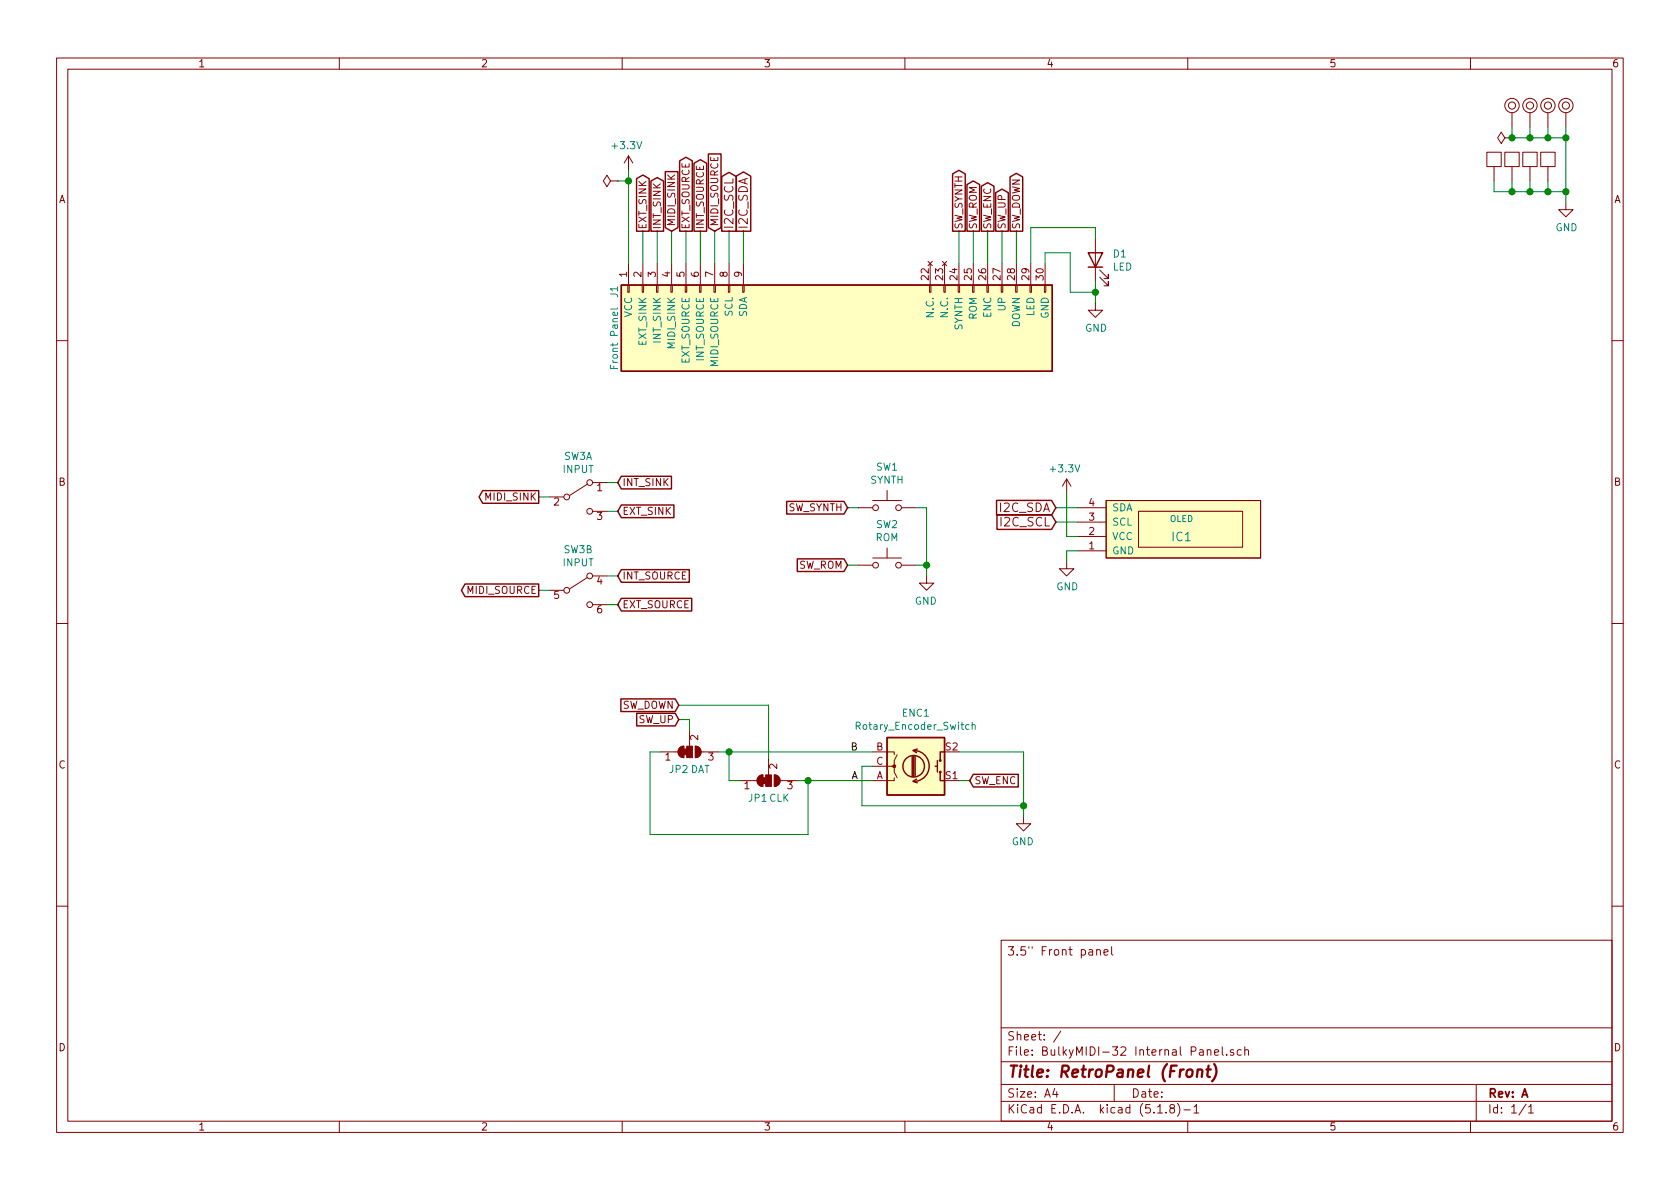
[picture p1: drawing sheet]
<svg xmlns="http://www.w3.org/2000/svg" width="297mm" height="210mm" viewBox="0 0 297 210" stroke-linecap="round" stroke-linejoin="round" font-family="sans-serif">
<g fill="none" stroke="#840000" stroke-width=".18">
<path d="M10 10.3h277v189.9h-277zM12 12.2h273v186.1h-273zM60 10.3v1.9M110 10.3v1.9M160 10.3v1.9M210 10.3v1.9M260 10.3v1.9M267.3 19.9v2.6M270.5 19.9v2.6M273.7 19.9v2.6M276.9 19.9v2.6M107.9 32l-.6-1-.6 1 .6 1 .6-1h1.3"/>
<path d="M109.2 32h.1M111.1 27.6l.8 1.2M111.1 27.6v2.5M111.1 27.6l-.7 1.2M262.9 26.9h2.5v2.6h-2.5zM264.2 29.5v2.5M266.1 26.9h2.5v2.6h-2.5zM266.1 24.4l-.7-1-.6 1 .6 1 .7-1h1.2M267.3 24.4h.1M267.3 29.5v2.5M269.2 26.9h2.6v2.6h-2.6zM270.5 29.5v2.5"/>
<path d="M272.4 26.9h2.6v2.6h-2.6zM273.7 29.5v2.5M276.9 35.8v1.3h1.2l-1.2 1.2-1.3-1.2h1.3M111 50.4h.3v1.3h-.3zM111.1 46.6v3.8M113.5 50.4h.3v1.3h-.3zM113.7 46.6v3.8M116.1 50.4h.2v1.3h-.2zM116.2 46.6v3.8M118.6 50.4h.3v1.3h-.3zM118.7 46.6v3.8M121.2 50.4h.2v1.3h-.2z"/>
<path d="M121.3 46.6v3.8M123.7 50.4h.3v1.3h-.3zM123.8 46.6v3.8M126.2 50.4h.3v1.3h-.3zM126.4 46.6v3.8M128.8 50.4h.2v1.3h-.2zM128.9 46.6v3.8M131.3 50.4h.3v1.3h-.3zM131.4 46.6v3.8M164.1 46.2l.7 .8M164.3 50.4h.3v1.3h-.3zM164.5 46.6v3.8"/>
<path d="M164.8 46.2l-.7 .8M166.6 46.2l.8 .8M166.9 50.4h.2v1.3h-.2zM167 46.6v3.8M167.4 46.2l-.8 .8M169.4 50.4h.3v1.3h-.3zM169.5 46.6v3.8M172 50.4h.2v1.3h-.2zM172.1 46.6v3.8M174.5 50.4h.3v1.3h-.3zM174.6 46.6v3.8M177 50.4h.3v1.3h-.3z"/>
<path d="M177.2 46.6v3.8M179.6 50.4h.2v1.3h-.2zM179.7 46.6v3.8M182.1 50.4h.3v1.3h-.3zM182.2 46.6v3.8M184.7 50.4h.2v1.3h-.2zM184.8 46.6v3.8M193.7 53.6v1.3h1.2l-1.2 1.2-1.3-1.2h1.3M193.7 42.2v7.6M194.4 49l1.6 1.5v-.7v.7h-.8M194.4 47.7l1.6 1.6v-.8v.8h-.8M10 60.2h2"/>
<path d="M285 60.2h2M97.2 87.9h2.5M103.9 85.6l-3.2 2M104.8 85.3h2.5M104.8 90.4h2.5M151.8 89.8h2.5M151.8 99.9h2.5M154.3 88.5h5.1M154.3 98.7h5.1M156.8 86.7v1.8M156.8 96.9v1.8M159.4 89.8h2.5"/>
<path d="M159.4 99.9h2.5M188.6 99.3v1.3h1.3l-1.3 1.2-1.3-1.2h1.3M188.6 84.7l.8 1.3M188.6 84.7v2.5M188.6 84.7l-.8 1.3M190.5 97.4h5.1M190.5 94.9h5.1M190.5 92.3h5.1M190.5 89.8h5.1M195.6 88.5h27.3v10.2h-27.3zM201.3 90.4h18.4v6.4h-18.4zM10 110.3h2"/>
<path d="M97.2 104.4h2.5M103.9 102.1l-3.2 2M104.8 101.8h2.5M104.8 106.9h2.5M163.8 101.8v1.3h-1.2l1.2 1.3 1.3-1.3h-1.3M285 110.3h2M116.8 133h3.1M120.1 132.3l.4-.3 .4-.1v2.1a1.03 1.03 0 0 1-.9-.6 1.03 1.03 0 0 1 .1-1.1zM121.9 129.2v2.7M122.9 131.9a1.02 1.02 0 0 1 1.1 1.1 1.02 1.02 0 0 1-1.1 1zM124 133h3M130.8 138h3.1"/>
<path d="M134.1 137.4l.4-.3 .4-.1v2.1a1.03 1.03 0 0 1-.9-.6 1.03 1.03 0 0 1 .1-1.1zM135.9 134.2v2.8M136.9 137a1.02 1.02 0 0 1 1 1 1.02 1.02 0 0 1-1 1.1zM137.9 138h3.1M154.3 133h3.8v.5M157.6 135.5h.5v1l.5 1M158.1 137.5v.5h-3.8M158.6 133.5l-.5 1v1h-3.8M181 144.4v1.3h-1.3l1.3 1.2 1.2-1.2h-1.2M10 160.2h2M177 166.3h108v32h-108zM193.9 168h.1a.37 .37 0 0 1 .6 .1v.8"/>
<path d="M193.9 167.9v1M195.2 168.4l.7-.1-.1-.3-.4-.1-.2 .2 .1 .7h.5M196.5 167.4v1.3l.3 .2M285 160.2h2M60 198.3v1.9M110 198.3v1.9M160 198.3v1.9M177 194.8h108M177 191.8h108M177 187.8h108M177 181.8h108M186.5 192.5l-.4 1h1"/>
<path d="M186.8 193v1M187.6 182.3l-1.3 2M197 191.8v3M204.7 196.8h.8M206.2 196.7v.1M207.1 196l-.3-.3 .2-.3a.48 .48 0 0 1 .6 .1l-.1 .4a.52 .52 0 0 0-.6 .2 .52 .52 0 0 0 .1 .6l.4 .1 .2-.1 .1-.4-.3-.3M208.2 195.1a1.71 1.71 0 0 1 0 2.3M209.3 196.3h1.2M210 198.3v1.9M211.1 195.8l.4-.5v1.5M211.1 196.8h.9M213.5 185.7l.2-.1 .3 .1 .1 .9"/>
<path d="M213.5 185.6v1M214.8 186.1l.7-.1-.1-.3-.4-.1-.2 .2v.7h.6M216.1 185.1v1.3l.2 .2M216.9 186.5v.1M218.1 185.7a.37 .37 0 0 0-.6 .1l.1 .2 .5 .2 .1 .1-.2 .3-.5-.1M219.5 185.7l-.5-.1-.3 .3 .1 .6 .2 .1 .5-.1M220.1 185.7h.1a.37 .37 0 0 1 .6 .1v.8M220.1 185.1v1.5M260 198.3v1.9M261 191.8v6.5M269.8 195.2l-1.2 2M270.3 195.8l.4-.5v1.5"/>
<path d="M270.3 196.8h.8"/>
<circle cx="267.3" cy="18.7" r=".63"/>
<circle cx="267.3" cy="18.7" r="1.27"/>
<circle cx="270.5" cy="18.7" r=".63"/>
<circle cx="270.5" cy="18.7" r="1.27"/>
<circle cx="273.7" cy="18.7" r=".63"/>
<circle cx="273.7" cy="18.7" r="1.27"/>
<circle cx="276.9" cy="18.7" r=".63"/>
<circle cx="276.9" cy="18.7" r="1.27"/>
<circle cx="100.2" cy="87.9" r=".51"/>
<circle cx="104.3" cy="90.4" r=".51"/>
<circle cx="104.3" cy="85.3" r=".51"/>
<circle cx="154.8" cy="99.9" r=".51"/>
<circle cx="154.8" cy="89.8" r=".51"/>
<circle cx="158.9" cy="99.9" r=".51"/>
<circle cx="158.9" cy="89.8" r=".51"/>
<circle cx="100.2" cy="104.4" r=".51"/>
<circle cx="104.3" cy="106.9" r=".51"/>
<circle cx="104.3" cy="101.8" r=".51"/>
</g>
<path d="M211.8 189.3a.5 .5 0 0 1 .8 .1l-.1 1M211.8 189.1l-.2 1.3M213.3 189.1h.8M213.7 188.4l-.2 1.8v.1l.4 .1M214.7 188.2a2.31 2.31 0 0 1-.4 3" fill="none" stroke="#840000" stroke-width=".41"/>
<g fill="#ffffc2" stroke="#ffffc2" stroke-width=".18">
<path d="M195.6 88.5h27.3v10.2h-27.3z"/>
<path d="M156.8 130.4h10.2v10.2h-10.2z"/>
<path d="M109.9 50.4h76.2v15.3h-76.2z"/>
</g>
<g fill="none" stroke="#840000" stroke-width=".25">
<path d="M112.5 31.6l1.2-.6 1.1 .6v9.3h-2.3zM115.1 32l1.1-.6 1.1 .6v8.9h-2.2zM117.6 30.3h2.3v10l-1.2 .6-1.1-.6zM120.2 28.4l1.1-.6 1.1 .6v12.5h-2.2zM122.7 28.9l1.1-.7 1.1 .7v12h-2.2zM125.2 27.2h2.3v13.1l-1.1 .6-1.2-.6zM127.6 31.2l1.3-.7 1.3 .7v9.7h-2.6zM130.1 31.2l1.3-.8 1.3 .8v9.7h-2.6zM168.4 30.8l1.1-.7 1.2 .7v10.1h-2.3zM171 32.6l1.1-.6 1.1 .6v8.3h-2.2zM173.5 32.9l1.1-.6 1.1 .6v8h-2.2zM176 34.1l1.2-.7 1.1 .7v6.8h-2.3z"/>
<path d="M178.6 31.3l1.1-.6 1.1 .6v9.6h-2.2zM109.9 50.4h76.2v15.3h-76.2zM192.4 44.7h2.5l-1.2 2.5zM192.4 47.2h2.5M85.3 86.8h9.9v2.2h-9.9l-.6-1.1zM109.9 89.3h9.3v2.2h-9.3l-.7-1.1zM109.9 84.2h8.8v2.3h-8.8l-.7-1.2zM139.1 88.7h10.1l.7 1.1-.7 1.1h-10.1zM141 98.8h8.2l.7 1.1-.7 1.2h-8.2zM176.2 88.5h9.7l.8 1.3-.8 1.3h-9.7zM176.3 91h9.6l.8 1.3-.8 1.3h-9.6zM82.2 103.3h13v2.2h-13l-.6-1.1z"/>
<path d="M109.9 105.8h12.4v2.2h-12.4l-.7-1.1zM109.9 100.7h12v2.3h-12l-.7-1.2zM109.8 123.6h9.6l.6 1.1-.6 1.1h-9.6zM112.6 126.1h6.8l.6 1.1-.6 1.2h-6.8zM156.8 130.4h10.2v10.2h-10.2zM161.3 133.7v3.6M161.5 132.7a2.74 2.74 0 0 1 2.8 2.8 2.74 2.74 0 0 1-2.8 2.7M161.5 133.7v3.6M161.8 133.7v3.6M162.1 137.8l-.7 .4 .8 .2M162.2 132.5l-.8 .2 .7 .4M165.4 135.5h.3"/>
<path d="M165.7 134.5v2M166.2 136.5v1.5h.8M167 133h-.8v1.5M172.1 136.9h7.9v2.3h-7.9l-.7-1.2z"/>
<circle cx="161.5" cy="135.5" r="1.9"/>
<circle cx="166.2" cy="134.5" r=".13"/>
<circle cx="166.2" cy="136.5" r=".13"/>
</g>
<g fill="#840000" stroke="#840000" stroke-width=".18">
<path d="M134.1 137.4l.4-.3 .4-.1v2.1a1.03 1.03 0 0 1-.9-.6 1.03 1.03 0 0 1 .1-1.1z"/>
<path d="M136.9 137a1.02 1.02 0 0 1 1 1 1.02 1.02 0 0 1-1 1.1z"/>
<path d="M134.9 137.5h.5v1.1h-.5z"/>
<path d="M135.4 137h1v2.1h-1z"/>
<path d="M120.1 132.3l.4-.3 .4-.1v2.1a1.03 1.03 0 0 1-.9-.6 1.03 1.03 0 0 1 .1-1.1z"/>
<path d="M122.9 131.9a1.02 1.02 0 0 1 1.1 1.1 1.02 1.02 0 0 1-1.1 1z"/>
<path d="M120.9 132.5h.5v1h-.5z"/>
<path d="M121.4 131.9h1v2.1h-1z"/>
<circle cx="158.1" cy="135.5" r=".25"/>
</g>
<path d="M109.2 54.5l-.2 .2h-1.1M171.3 128.2l-.3-.1-.3 .3 .2 .5h.4M171.9 128.3l.2-.2 .3 .1v.8M171.9 127.7v1.3" fill="none" stroke="#008484" stroke-width=".18"/>
<g fill="none" stroke="#008400" stroke-width=".18">
<path d="M109.2 32h1.9M111.1 30.1v16.5M264.2 32v1.9h12.7M267.3 22.5v1.9h9.6M267.3 32v1.9M270.5 22.5v1.9M270.5 32v1.9M273.7 22.5v1.9M273.7 32v1.9M276.9 22.5v13.3M113.7 40.9v5.7M116.2 40.9v5.7"/>
<path d="M118.7 40.9v5.7M121.3 40.9v5.7M123.8 40.9v5.7M126.4 40.9v5.7M128.9 40.9v5.7M131.4 40.9v5.7M169.5 40.9v5.7M172.1 40.9v5.7M174.6 40.9v5.7M177.2 40.9v5.7M179.7 40.9v5.7M184.8 46.6v-1.9h4.4v7h4.5"/>
<path d="M193.7 42.2v-1.9h-11.5v6.3M193.7 49.8v3.8M95.2 87.9h2M107.3 90.4h1.9M107.3 85.3h1.9M149.9 99.9h1.9M149.9 89.8h1.9M161.9 99.9h1.9M161.9 89.8h1.9v12M186.7 89.8h3.8M186.7 92.3h3.8M188.6 87.2v7.7h1.9"/>
<path d="M190.5 97.4h-1.9v1.9M95.2 104.4h2M107.3 106.9h1.9M107.3 101.8h1.9M116.8 133h-1.9v14.6h28v-9.6M120 124.7h15.9v9.5M120 127.2h1.9v2M127 133h27.3M128.9 133v5h1.9M141 138h13.3M154.3 135.5h-1.9v7h28.6M169.5 138h1.9"/>
<path d="M169.5 133h11.5v11.4"/>
</g>
<g fill="#008400" stroke="#008400" stroke-width=".25">
<circle cx="128.9" cy="133" r=".51"/>
<circle cx="163.8" cy="99.9" r=".51"/>
<circle cx="142.9" cy="138" r=".51"/>
<circle cx="270.5" cy="33.9" r=".51"/>
<circle cx="270.5" cy="24.4" r=".51"/>
<circle cx="267.3" cy="33.9" r=".51"/>
<circle cx="273.7" cy="33.9" r=".51"/>
<circle cx="276.9" cy="33.9" r=".51"/>
<circle cx="181" cy="142.5" r=".51"/>
<circle cx="111.1" cy="32" r=".51"/>
<circle cx="273.7" cy="24.4" r=".51"/>
<circle cx="193.7" cy="51.7" r=".51"/>
<circle cx="276.9" cy="24.4" r=".51"/>
<circle cx="267.3" cy="24.4" r=".51"/>
</g>
<text font-size="2.8" fill="#840000" x="178" y="190.5">Title: RetroPanel (Front)</text>
<g font-size="2.1" fill="#840000">
<text x="129.7" y="40.6" transform="rotate(-90 129.7 40.6)">I2C_SCL</text>
<text x="132.2" y="40.6" transform="rotate(-90 132.2 40.6)">I2C_SDA</text>
<text x="176.8" y="90.5">I2C_SDA</text>
<text x="177" y="93.1">I2C_SCL</text>
<text x="178" y="169">3.5&quot; Front panel</text>
<text x="178" y="184">Sheet: /</text>
<text x="178" y="186.7">File: BulkyMIDI-32 Internal Panel.sch</text>
<text x="178" y="196.9">KiCad E.D.A. kicad (5.1.8)-1</text>
<text x="178" y="194.1">Size: A4</text>
<text x="200" y="194.1">Date:</text>
<text x="263" y="194.1">Rev: A</text>
<text x="263" y="196.9">Id: 1/1</text>
</g>
<text font-size="2.1" fill="#008484" x="207.3" y="95.7">IC1</text>
<g font-size="1.8" fill="#840000">
<text x="35" y="11.9">1</text>
<text x="85" y="11.9">2</text>
<text x="135" y="11.9">3</text>
<text x="185" y="11.9">4</text>
<text x="235" y="11.9">5</text>
<text x="285" y="11.9">6</text>
<text x="10.4" y="35.9">A</text>
<text x="285.4" y="35.9">A</text>
<text x="114.3" y="40.6" transform="rotate(-90 114.3 40.6)">EXT_SINK</text>
<text x="116.8" y="40.6" transform="rotate(-90 116.8 40.6)">INT_SINK</text>
<text x="119.4" y="40.1" transform="rotate(-90 119.4 40.1)">MIDI_SINK</text>
<text x="121.9" y="40.6" transform="rotate(-90 121.9 40.6)">EXT_SOURCE</text>
<text x="124.5" y="40.6" transform="rotate(-90 124.5 40.6)">INT_SOURCE</text>
<text x="127" y="40.1" transform="rotate(-90 127 40.1)">MIDI_SOURCE</text>
<text x="170.2" y="40.6" transform="rotate(-90 170.2 40.6)">SW_SYNTH</text>
<text x="172.7" y="40.6" transform="rotate(-90 172.7 40.6)">SW_ROM</text>
<text x="175.3" y="40.6" transform="rotate(-90 175.3 40.6)">SW_ENC</text>
<text x="177.8" y="40.6" transform="rotate(-90 177.8 40.6)">SW_UP</text>
<text x="180.3" y="40.6" transform="rotate(-90 180.3 40.6)">SW_DOWN</text>
<text x="110.9" y="49" transform="rotate(-90 110.9 49)">1</text>
<text x="113.4" y="49" transform="rotate(-90 113.4 49)">2</text>
<text x="116" y="49" transform="rotate(-90 116 49)">3</text>
<text x="118.5" y="49" transform="rotate(-90 118.5 49)">4</text>
<text x="121" y="49" transform="rotate(-90 121 49)">5</text>
<text x="123.6" y="49" transform="rotate(-90 123.6 49)">6</text>
<text x="126.1" y="49" transform="rotate(-90 126.1 49)">7</text>
<text x="128.7" y="49" transform="rotate(-90 128.7 49)">8</text>
<text x="131.2" y="49" transform="rotate(-90 131.2 49)">9</text>
<text x="164.2" y="49.5" transform="rotate(-90 164.2 49.5)">22</text>
<text x="166.8" y="49.5" transform="rotate(-90 166.8 49.5)">23</text>
<text x="169.3" y="49.5" transform="rotate(-90 169.3 49.5)">24</text>
<text x="171.8" y="49.5" transform="rotate(-90 171.8 49.5)">25</text>
<text x="174.4" y="49.5" transform="rotate(-90 174.4 49.5)">26</text>
<text x="176.9" y="49.5" transform="rotate(-90 176.9 49.5)">27</text>
<text x="179.5" y="49.5" transform="rotate(-90 179.5 49.5)">28</text>
<text x="182" y="49.5" transform="rotate(-90 182 49.5)">29</text>
<text x="184.5" y="49.5" transform="rotate(-90 184.5 49.5)">30</text>
<text x="10.4" y="85.9">B</text>
<text x="86.1" y="88.5">MIDI_SINK</text>
<text x="97.9" y="89.4">2</text>
<text x="105.6" y="86.9">1</text>
<text x="110" y="86">INT_SINK</text>
<text x="192.6" y="89.5">4</text>
<text x="285.4" y="85.9">B</text>
<text x="105.6" y="91.9">3</text>
<text x="110" y="91.1">EXT_SINK</text>
<text x="139.2" y="90.4">SW_SYNTH</text>
<text x="192.6" y="94.6">2</text>
<text x="192.6" y="92.1">3</text>
<text x="141.1" y="100.6">SW_ROM</text>
<text x="192.6" y="97.1">1</text>
<text x="82.7" y="105">MIDI_SOURCE</text>
<text x="97.9" y="105.9">5</text>
<text x="105.6" y="103.4">4</text>
<text x="110" y="107.6">EXT_SOURCE</text>
<text x="110" y="102.5">INT_SOURCE</text>
<text x="105.6" y="108.5">6</text>
<text x="109.8" y="125.3">SW_DOWN</text>
<text x="112.9" y="127.9">SW_UP</text>
<text x="123.4" y="130.9" transform="rotate(-90 123.4 130.9)">2</text>
<text x="10.4" y="135.9">C</text>
<text x="117.6" y="134.5">1</text>
<text x="125.2" y="134.5">3</text>
<text x="137.4" y="136" transform="rotate(-90 137.4 136)">2</text>
<text x="154.9" y="137.8">A</text>
<text x="154.9" y="132.7">B</text>
<text x="154.9" y="135.2">C</text>
<text x="167.2" y="137.8">S1</text>
<text x="167.2" y="132.7">S2</text>
<text x="285.4" y="135.9">C</text>
<text x="131.6" y="139.6">1</text>
<text x="139.2" y="139.6">3</text>
<text x="172.2" y="138.7">SW_ENC</text>
<text x="10.4" y="185.9">D</text>
<text x="285.4" y="185.9">D</text>
<text x="35" y="199.9">1</text>
<text x="85" y="199.9">2</text>
<text x="135" y="199.9">3</text>
<text x="185" y="199.9">4</text>
<text x="235" y="199.9">5</text>
<text x="285" y="199.9">6</text>
</g>
<g font-size="1.8" fill="#008484">
<text x="108.4" y="26.4">+3.3V</text>
<text x="275" y="40.9">GND</text>
<text x="196.7" y="47.8">LED</text>
<text x="196.9" y="45.5">D1</text>
<text x="109.3" y="52.5" transform="rotate(-90 109.3 52.5)">J1</text>
<text x="111.8" y="56.2" transform="rotate(-90 111.8 56.2)">VCC</text>
<text x="129.5" y="56" transform="rotate(-90 129.5 56)">SCL</text>
<text x="132.1" y="56.2" transform="rotate(-90 132.1 56.2)">SDA</text>
<text x="165.1" y="56" transform="rotate(-90 165.1 56)">N.C.</text>
<text x="167.6" y="56" transform="rotate(-90 167.6 56)">N.C.</text>
<text x="170.2" y="58.4" transform="rotate(-90 170.2 58.4)">SYNTH</text>
<text x="172.7" y="56.5" transform="rotate(-90 172.7 56.5)">ROM</text>
<text x="175.3" y="56.2" transform="rotate(-90 175.3 56.2)">ENC</text>
<text x="177.8" y="54.9" transform="rotate(-90 177.8 54.9)">UP</text>
<text x="180.3" y="58" transform="rotate(-90 180.3 58)">DOWN</text>
<text x="182.9" y="56" transform="rotate(-90 182.9 56)">LED</text>
<text x="185.4" y="56.4" transform="rotate(-90 185.4 56.4)">GND</text>
<text x="191.8" y="58.7">GND</text>
<text x="109.3" y="64.7" transform="rotate(-90 109.3 64.7)">Front Panel</text>
<text x="114.3" y="61.1" transform="rotate(-90 114.3 61.1)">EXT_SINK</text>
<text x="116.8" y="60.5" transform="rotate(-90 116.8 60.5)">INT_SINK</text>
<text x="119.4" y="61.4" transform="rotate(-90 119.4 61.4)">MIDI_SINK</text>
<text x="121.9" y="64.4" transform="rotate(-90 121.9 64.4)">EXT_SOURCE</text>
<text x="124.5" y="63.8" transform="rotate(-90 124.5 63.8)">INT_SOURCE</text>
<text x="127" y="64.7" transform="rotate(-90 127 64.7)">MIDI_SOURCE</text>
<text x="99.6" y="83.6">INPUT</text>
<text x="99.7" y="81.3">SW3A</text>
<text x="154.9" y="83.2">SW1</text>
<text x="185.9" y="83.5">+3.3V</text>
<text x="153.8" y="85.5">SYNTH</text>
<text x="154.8" y="95.7">ROM</text>
<text x="154.9" y="93.4">SW2</text>
<text x="196.6" y="95.5">VCC</text>
<text x="196.6" y="93">SCL</text>
<text x="196.6" y="90.4">SDA</text>
<text x="99.6" y="100.1">INPUT</text>
<text x="99.7" y="97.8">SW3B</text>
<text x="196.6" y="98">GND</text>
<text x="161.7" y="106.9">GND</text>
<text x="186.8" y="104.4">GND</text>
<text x="151.8" y="129.1">Rotary_Encoder_Switch</text>
<text x="159.6" y="126.7">ENC1</text>
<text x="118.4" y="136.7">JP2 DAT</text>
<text x="132.4" y="141.8">JP1 CLK</text>
<text x="178.9" y="149.5">GND</text>
</g>
<g font-size="1.8">
<text x="150.5" y="132.7">B</text>
<text x="150.5" y="137.8">A</text>
</g>
<text font-size="1.5" fill="#008484" x="206.8" y="92.3">OLED</text>
</svg>
